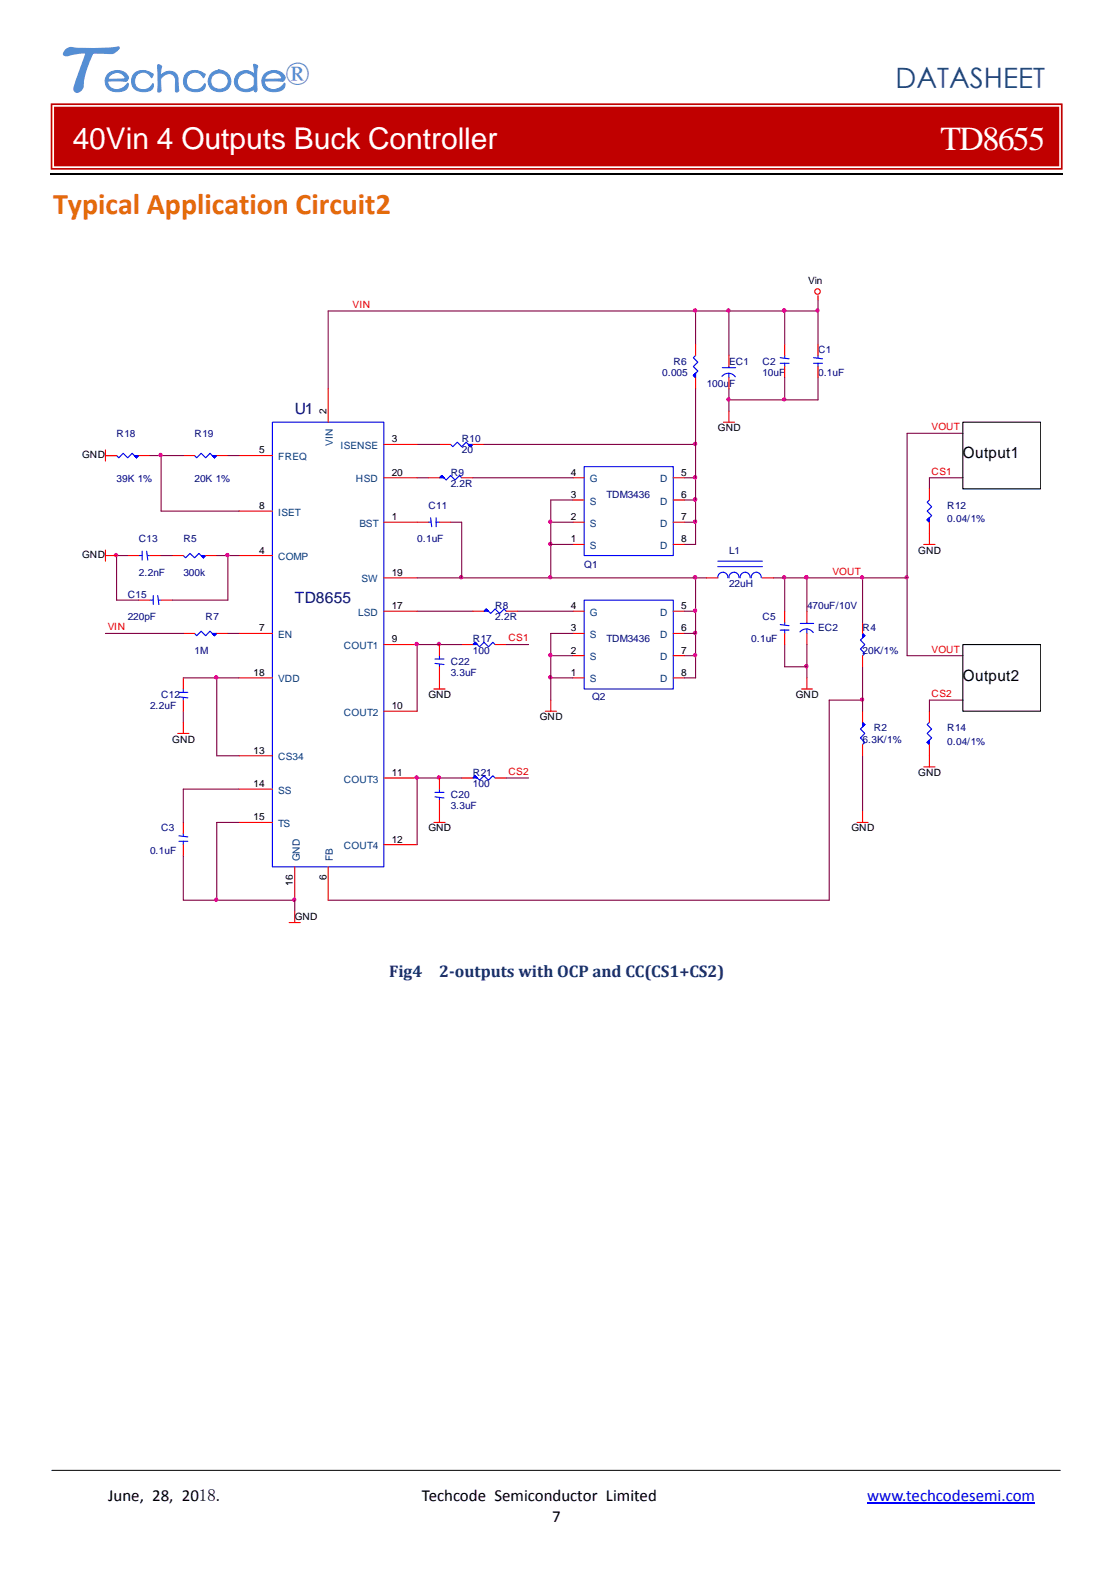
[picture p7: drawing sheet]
<svg xmlns="http://www.w3.org/2000/svg" width="210mm" height="297mm" viewBox="0 0 210 297" stroke-linecap="round" stroke-linejoin="round" font-family="sans-serif">
<path d="M9.5 32.8h191.1" fill="none" stroke="#000" stroke-width=".25"/>
<path d="M163.6 283.5h31.7" fill="none" stroke="#00f" stroke-width=".21"/>
<path d="M7 .3h66.4v18.5h-66.4z" fill="#fff"/>
<g fill="#c00000">
<path d="M10.4 20.3h189.3v10.9h-189.3z"/>
<path d="M9.6 19.5h190.9v12.5h-190.9zM9.9 19.8v11.9h190.3v-11.9zM10.2 20.1h189.6v11.3h-189.6zM11.2 21.1v9.3h187.7v-9.3z"/>
</g>
<path d="M159.4 9.8h40.3v9h-40.3z" fill="#fff"/>
<path d="M19.6 20.7h176" fill="none" stroke="#c00000" stroke-width=".62" stroke-linecap="butt"/>
<path d="M9.8 277.3h190.2" fill="none" stroke="#000" stroke-width=".19"/>
<g fill="none" stroke="#00f" stroke-width=".21">
<path d="M51.4 79.6h21v83.9h-21zM131.2 67l-.4 .5 .9 .8-.9 .8 .9 .9-.9 .8 .4 .4M136.2 71a1.58 1.58 0 0 1 2.5 .1M136.3 69.3h2.5M137.5 70.4v.8M137.5 69.1v.2M147.2 68.5h1.7M147.2 67.5l1.7 .2M148 68.5v.6M148 67v.5M153.5 68.5h1.7M153.5 67.5l1.7 .2"/>
<path d="M154.3 68.5v.6M154.3 67v.5M22 85.9l.4 .4 .8-.8 .9 .8 .8-.8 .9 .8 .4-.4M36.7 85.9l.4 .4 .9-.8 .8 .8 .8-.8 .9 .8 .4-.4M80.8 98.5h.4M81.2 97.7l.2 1.6M82.3 97.7v1.6M82.3 98.5h.6M82.9 90.1l.4-.4 .9 .8 .8-.8 .9 .8 .8-.8 .4 .4M85 83.8l.4 .4 .9-.8 .8 .8 .8-.8 .9 .8 .4-.4M110.2 88h16.8v16.8h-16.8zM175.3 94.3l-.4 .4 .9 .9-.9 .8 .9 .8-.9 .9 .4 .4"/>
<path d="M26.2 104.8h.6M26.8 103.9v1.7M27.7 103.9l.2 1.7M27.9 104.8h.4M28.3 113.2h.6M28.9 112.3v1.7M29.8 112.3l.2 1.7M30 113.2h.4M34.6 104.8l.4 .4 .9-.8 .8 .8 .8-.8 .9 .8 .4-.4M36.7 119.5l.4 .4 .9-.9 .8 .9 .8-.9 .9 .9 .4-.4M91.3 115.3l.4-.4 .9 .8 .8-.8 .9 .8 .8-.8 .4 .4M110.2 113.2h16.8v16.7h-16.8z"/>
<path d="M135.4 106.9h8.4M135.4 105.8h8.4M137.3 109a.94 .94 0 0 0-.9-1.1 .94 .94 0 0 0-1 1.1M139.4 109a.95 .95 0 0 0-.9-1.1 .95 .95 0 0 0-1 1.1M141.5 109a.95 .95 0 0 0-.9-1.1 .95 .95 0 0 0-1 1.1M143.6 109a.95 .95 0 0 0-.9-1.1 .95 .95 0 0 0-1 1.1M147.2 118.8h1.7M147.2 117.8l1.7 .2M148 118.8v.7M148 117.4v.4M150.9 119.2a1.56 1.56 0 0 1 2.5 .1M151 117.6h2.5"/>
<path d="M152.2 118.6v.9M152.2 117.4v.2M162.7 119.5l.5 .4-.9 .8 .9 .9-.9 .8 .9 .8-.5 .5M33.8 130.6h1.6M33.8 131.4l1.6 .2M34.6 129.9v.7M34.6 131.6v.4M82.1 124.3h1.7M82.1 125.1l1.7 .2M82.9 123.7v.6M82.9 125.3v.5M89.2 121.6l.4-.5 .9 .9 .8-.9 .9 .9 .8-.9 .4 .5"/>
<path d="M162.7 136.2l.5 .5-.9 .8 .9 .8-.9 .9 .9 .8-.5 .4M175.3 136.2l-.4 .5 .9 .8-.9 .8 .9 .9-.9 .8 .4 .4M33.8 158.7h1.6M33.8 157.6l1.6 .2M34.6 158.7v.6M34.6 157.2v.4M82.1 149.4h1.7M82.1 150.3l1.7 .2M82.9 148.8v.6M82.9 150.5v.4M89.2 146.7l.4-.4 .9 .9 .8-.9 .9 .9 .8-.9 .4 .4"/>
</g>
<g fill="#00f" stroke="#00f" stroke-width=".21">
<path d="M174.9 140l.4-.4v.8l-.4-.4 .4-.4z" fill-rule="evenodd"/>
<path d="M89.6 146.3l.4 .4h-.8l.4-.4 .4 .4z" fill-rule="evenodd"/>
<path d="M40 119.5h.9l-.4 .4z" fill-rule="evenodd"/>
<path d="M89.6 121.1l.4 .5h-.8l.4-.5 .4 .5z" fill-rule="evenodd"/>
<path d="M40 85.9h.9l-.4 .4z" fill-rule="evenodd"/>
<path d="M88.4 83.8h.8l-.4 .4z" fill-rule="evenodd"/>
<path d="M25.4 85.9h.8l-.4 .4z" fill-rule="evenodd"/>
<path d="M83.3 89.7l.5 .4h-.9l.4-.4 .5 .4z" fill-rule="evenodd"/>
<path d="M38 104.8h.8l-.4 .4z" fill-rule="evenodd"/>
<path d="M91.7 114.9l.5 .4h-.9l.4-.4 .5 .4z" fill-rule="evenodd"/>
<path d="M162.7 119.5l.5 .4-.5 .4 .5-.4-.5 .4z" fill-rule="evenodd"/>
<path d="M162.7 136.2l.5 .5-.5 .4 .5-.4-.5 .4z" fill-rule="evenodd"/>
<path d="M130.8 70.8l.4-.4v.8l-.4-.4 .4-.4z" fill-rule="evenodd"/>
<path d="M174.9 98.1l.4-.4v.8l-.4-.4 .4-.4z" fill-rule="evenodd"/>
</g>
<g fill="none" stroke="#f00" stroke-width=".21">
<path d="M154.3 55.7v.9M61.9 73.3v6.3M131.2 64.9v2.1M131.2 71.2v2.1M136.5 79.6h2.1M137.5 77.5v2.1M137.5 67v2.1M137.5 71.2v2.1M148 64.9v2.1M148 69.1v2.1M154.3 64.9v2.1M154.3 69.1v2.1"/>
<path d="M19.9 85.9h2.1zM19.9 84.9v2.1M26.2 85.9h2.1M34.6 85.9h2.1M40.9 85.9h2.1M45.1 85.9h6.3M45.1 96.4h6.3M72.4 83.8h6.3M72.4 90.1h6.3M72.4 98.5h8.4M80.8 90.1h2.1M82.9 83.8h2.1"/>
<path d="M82.9 98.5h2.1M87.1 90.1h2.1M89.2 83.8h2.1M108.1 90.1h2.1M108.1 98.5h2.1M108.1 94.3h2.1M127 90.1h2.1M127 98.5h2.1M127 94.3h2.1M175.3 98.5v4.2M175.3 92.2v2.1M19.9 104.8h2.1"/>
<path d="M19.9 103.7v2.1M24.1 104.8h2.1M26.2 113.2h2.1M28.3 104.8h2.1M30.4 113.2h2.1M32.5 104.8h2.1M34.6 119.5h2.1M38.8 104.8h2.1M40.9 119.5h2.1M45.1 119.5h6.3M45.1 104.8h6.3M72.4 115.3h6.3"/>
<path d="M72.4 109h6.3M89.2 115.3h2.1M95.5 115.3h2.1M108.1 119.5h2.1M108.1 115.3h2.1M108.1 102.7h2.1M127 119.5h2.1M127 115.3h2.1M127 102.7h2.1M133.3 109h2.1M143.8 109h2.1M148 115.3v2.1"/>
<path d="M148 119.5v2.1M152.2 115.3v2.1M152.2 119.5v2.1M162.7 117.4v2.1M174.3 102.7h2.1M33.5 138.3h2.1M34.6 136.2v2.1M34.6 127.8v2.1M34.6 132v2.1M45.1 127.8h6.3M72.4 121.6h6.3M72.4 134.1h6.3"/>
<path d="M81.9 129.9h2.1M82.9 125.8v4.1M82.9 121.6v2.1M87.1 121.6h2.1M93.4 121.6h2.1M102.9 134.1h2.1M103.9 132v2.1M108.1 127.8h2.1M108.1 123.7h2.1M127 127.8h2.1M127 123.7h2.1M151.2 129.9h2.1"/>
<path d="M152.2 127.8v2.1M162.7 123.7v2.1M162.7 134.1v2.1M175.3 134.1v2.1M34.6 155.1v2.1M34.6 159.3v2.1M45.1 142.5h6.3M45.1 155.1h6.3M45.1 148.8h6.3M72.4 146.7h6.3M72.4 159.3h6.3M81.9 155.1h2.1"/>
<path d="M82.9 150.9v4.2M82.9 146.7v2.1M87.1 146.7h2.1M93.4 146.7h2.1M161.7 155.1h2.1M162.7 153v2.1M162.7 140.4v2.1M174.3 144.6h2.1M175.3 140.4v4.2M54.5 174h2.1M55.6 171.9v2.1M55.6 163.5v6.3"/>
<path d="M61.9 163.5v6.3"/>
<circle cx="154.2" cy="55" r=".52"/>
</g>
<g fill="none" stroke="#800040" stroke-width=".21">
<path d="M131.2 58.7h-69.3v14.6M131.2 58.7v6.2M131.2 58.7h6.3M137.5 58.7v8.3M137.5 58.7h10.5M148 58.7h6.3M148 58.7v6.2M154.3 58.7v6.2M154.3 56.6v2.1M131.2 73.3v10.5M137.5 75.4v2.1M137.5 73.3v2.1"/>
<path d="M137.5 75.4h10.5M148 71.2v4.2M154.3 71.2v4.2h-6.3M19.9 85.9h2.1M28.3 85.9h2.1M30.4 85.9h4.2M30.4 85.9v10.5h14.7M43 85.9h2.1M78.7 90.1h2.1M78.7 83.8h4.2M85 98.5h2.1v10.5M89.2 90.1h18.9"/>
<path d="M91.3 83.8h39.9M103.9 98.5v4.2M103.9 98.5h4.2M108.1 94.3h-4.2v4.2M129.1 94.3h2.1M129.1 90.1h2.1M129.1 98.5h2.1M131.2 98.5v4.2h-2.1M131.2 94.3v4.2M131.2 90.1v4.2M131.2 83.8v6.3M181.7 81.7h-10.6v27.3"/>
<path d="M181.7 90.1h-6.4v2.1M19.9 119.5h14.7M24.1 104.8h-2.1v8.4h4.2M30.4 104.8h2.1M40.9 104.8h2.1M43 119.5h2.1M43 104.8v8.4h-10.5M43 104.8h2.1M78.7 109h8.4M78.7 115.3h10.5M87.1 109h16.8M97.6 115.3h10.5"/>
<path d="M103.9 109h27.3M103.9 102.7v6.3M103.9 102.7h4.2M108.1 119.5h-4.2v4.2M129.1 115.3h2.1M129.1 119.5h2.1M131.2 109v6.3M131.2 119.5v4.2M131.2 115.3v4.2M131.2 109h2.1M145.9 109h2.1M148 109h4.2"/>
<path d="M148 109v6.3M152.2 109h10.5M152.2 109v6.3M162.7 109v8.4M162.7 109h8.4M171.1 109v14.7h10.6M34.6 127.8h6.3M34.6 134.1v2.1M40.9 127.8v14.7h4.2M40.9 127.8h4.2M87.1 121.6h-8.4v12.5M95.5 121.6h4.2"/>
<path d="M103.9 127.8v4.2M103.9 123.7v4.1M103.9 127.8h4.2M103.9 123.7h4.2M129.1 123.7h2.1M131.2 123.7v4.1h-2.1M148 121.6v4.2h4.2M152.2 125.8v2M152.2 121.6v4.2M162.7 132h-6.3v37.8h-94.5M162.7 125.8v6.2M162.7 132v2.1"/>
<path d="M181.7 132h-6.4v2.1M45.1 155.1h-4.2v14.7M45.1 148.8h-10.5v6.3M87.1 146.7h-8.4v12.6M95.5 146.7h4.2M162.7 142.5v10.5M34.6 161.4v8.4h6.3M40.9 169.8h14.7v2.1"/>
</g>
<g fill="#f0f" stroke="#f0f" stroke-width=".21">
<circle cx="82.8" cy="146.6" r=".32"/>
<circle cx="162.6" cy="131.9" r=".31"/>
<circle cx="171" cy="108.9" r=".31"/>
<circle cx="103.8" cy="127.7" r=".31"/>
<circle cx="82.8" cy="121.5" r=".32"/>
<circle cx="87" cy="108.9" r=".31"/>
<circle cx="103.8" cy="108.9" r=".31"/>
<circle cx="103.8" cy="102.6" r=".31"/>
<circle cx="152.1" cy="125.6" r=".32"/>
<circle cx="147.9" cy="108.9" r=".31"/>
<circle cx="131.1" cy="94.2" r=".32"/>
<circle cx="131.1" cy="98.4" r=".32"/>
<circle cx="131.1" cy="108.9" r=".31"/>
<circle cx="131.1" cy="83.7" r=".32"/>
<circle cx="21.9" cy="104.7" r=".31"/>
<circle cx="131.1" cy="123.5" r=".32"/>
<circle cx="131.1" cy="119.4" r=".32"/>
<circle cx="131.1" cy="115.2" r=".32"/>
<circle cx="131.1" cy="90" r=".32"/>
<circle cx="103.8" cy="98.4" r=".31"/>
<circle cx="42.9" cy="104.7" r=".31"/>
<circle cx="103.8" cy="123.5" r=".31"/>
<circle cx="147.9" cy="75.3" r=".31"/>
<circle cx="137.4" cy="75.3" r=".31"/>
<circle cx="78.6" cy="146.6" r=".31"/>
<circle cx="162.6" cy="108.9" r=".31"/>
<circle cx="152.1" cy="108.9" r=".31"/>
<circle cx="137.4" cy="58.5" r=".31"/>
<circle cx="131.1" cy="58.5" r=".32"/>
<circle cx="154.2" cy="58.5" r=".31"/>
<circle cx="147.9" cy="58.5" r=".32"/>
<circle cx="78.6" cy="121.5" r=".31"/>
<circle cx="55.5" cy="169.7" r=".31"/>
<circle cx="40.8" cy="169.7" r=".31"/>
<circle cx="40.8" cy="127.7" r=".32"/>
<circle cx="30.3" cy="85.8" r=".32"/>
</g>
<path d="M181.7 79.6h14.6v12.6h-14.6zM181.7 121.6h14.6v12.5h-14.6z" fill="none" stroke="#000" stroke-width=".21"/>
<text font-size="15.7" fill="#548ed4" x="9.6" y="17.3">T</text>
<text font-size="9.2" fill="#548ed4" x="19.6" y="17.3">echcode®</text>
<text font-size="6.3" fill="#fff" x="177.4" y="28.3">TD8655</text>
<text font-size="5.7" fill="#fff" x="13.7" y="28.1">40Vin 4 Outputs Buck Controller</text>
<text font-size="5.7" fill="#e36c0a" x="10" y="40.3">Typical Application Circuit2</text>
<text font-size="5.3" fill="#1f497c" x="169" y="16.5">DATASHEET</text>
<g font-size="3.2" fill="#17365d">
<text x="73.4" y="184.3">Fig4</text>
<text x="82.9" y="184.3">2‐outputs with OCP and CC(CS1+CS2)</text>
</g>
<g font-size="3.2">
<text x="20.4" y="283">June, 28, 2018.</text>
<text x="79.6" y="283">Techcode Semiconductor Limited</text>
<text x="104.2" y="287">7</text>
</g>
<text font-size="3.2" fill="#00f" x="163.6" y="283">www.techcodesemi.com</text>
<g font-size="2.9" fill="#000080">
<text x="55.6" y="78.1">U1</text>
<text x="55.6" y="113.7">TD8655</text>
</g>
<g font-size="2.9">
<text x="181.7" y="86.5">Output1</text>
<text x="181.7" y="128.4">Output2</text>
</g>
<g font-size="1.9">
<text x="152.5" y="53.6">Vin</text>
<text x="61.6" y="78.2" transform="rotate(-90 61.6 78.2)">2</text>
<text x="73.9" y="83.4">3</text>
<text x="135.4" y="81.3">GND</text>
<text x="15.5" y="86.4">GND</text>
<text x="48.9" y="85.5">5</text>
<text x="73.9" y="89.7">20</text>
<text x="107.7" y="89.7">4</text>
<text x="128.5" y="89.7">5</text>
<text x="107.7" y="93.9">3</text>
<text x="128.5" y="93.9">6</text>
<text x="48.9" y="96">8</text>
<text x="73.9" y="98.1">1</text>
<text x="107.7" y="98.1">2</text>
<text x="128.5" y="98.1">7</text>
<text x="15.5" y="105.2">GND</text>
<text x="48.9" y="104.4">4</text>
<text x="107.7" y="102.3">1</text>
<text x="128.5" y="102.3">8</text>
<text x="173.2" y="104.4">GND</text>
<text x="73.9" y="108.6">19</text>
<text x="48.9" y="119.1">7</text>
<text x="73.9" y="114.9">17</text>
<text x="107.7" y="119.1">3</text>
<text x="107.7" y="114.9">4</text>
<text x="128.5" y="114.9">5</text>
<text x="128.5" y="119.1">6</text>
<text x="73.9" y="121.2">9</text>
<text x="107.7" y="123.3">2</text>
<text x="128.5" y="123.3">7</text>
<text x="47.8" y="127.5">18</text>
<text x="80.8" y="131.7">GND</text>
<text x="107.7" y="127.5">1</text>
<text x="128.5" y="127.5">8</text>
<text x="150.1" y="131.7">GND</text>
<text x="73.9" y="133.8">10</text>
<text x="101.8" y="135.8">GND</text>
<text x="32.5" y="140">GND</text>
<text x="47.8" y="142.1">13</text>
<text x="47.8" y="148.4">14</text>
<text x="73.9" y="146.3">11</text>
<text x="173.2" y="146.3">GND</text>
<text x="47.8" y="154.7">15</text>
<text x="73.9" y="158.9">12</text>
<text x="80.8" y="156.8">GND</text>
<text x="160.7" y="156.8">GND</text>
<text x="55.3" y="167.1" transform="rotate(-90 55.3 167.1)">16</text>
<text x="61.6" y="166" transform="rotate(-90 61.6 166)">6</text>
<text x="55.6" y="173.6">GND</text>
</g>
<g font-size="1.9" fill="#f00">
<text x="66.5" y="58.1">VIN</text>
<text x="175.8" y="81.1">VOUT</text>
<text x="175.8" y="89.5">CS1</text>
<text x="157.1" y="108.4">VOUT</text>
<text x="20.3" y="118.9">VIN</text>
<text x="95.9" y="120.9">CS1</text>
<text x="175.8" y="123.1">VOUT</text>
<text x="175.8" y="131.4">CS2</text>
<text x="95.9" y="146.1">CS2</text>
</g>
<g font-size="1.9" fill="#000080">
<text x="124.9" y="70.8">0.005</text>
<text x="127" y="68.7">R6</text>
<text x="137.5" y="68.7">EC1</text>
<text x="143.8" y="70.8">10uF</text>
<text x="143.8" y="68.7">C2</text>
<text x="154.3" y="70.8">0.1uF</text>
<text x="154.3" y="66.7">C1</text>
<text x="133.3" y="72.9">100uF</text>
<text x="22" y="82.4">R18</text>
<text x="36.7" y="82.4">R19</text>
<text x="87.1" y="83.4">R10</text>
<text x="85" y="89.7">R9</text>
<text x="87.1" y="85.5">20</text>
<text x="22" y="91">39K 1%</text>
<text x="36.7" y="91">20K 1%</text>
<text x="85" y="91.8">2.2R</text>
<text x="114.4" y="93.9">TDM3436</text>
<text x="80.8" y="96">C11</text>
<text x="178.7" y="96">R12</text>
<text x="178.7" y="98.5">0.04/1%</text>
<text x="26.2" y="102.3">C13</text>
<text x="34.6" y="102.3">R5</text>
<text x="78.7" y="102.3">0.1uF</text>
<text x="110.2" y="107.1">Q1</text>
<text x="137.5" y="104.4">L1</text>
<text x="24.1" y="112.8">C15</text>
<text x="26.2" y="108.6">2.2nF</text>
<text x="34.6" y="108.6">300k</text>
<text x="137.5" y="110.7">22uH</text>
<text x="24.1" y="117">220pF</text>
<text x="38.8" y="117">R7</text>
<text x="93.4" y="114.9">R8</text>
<text x="93.4" y="117">2.2R</text>
<text x="143.8" y="117">C5</text>
<text x="152.3" y="114.9">470uF/10V</text>
<text x="154.3" y="119.1">EC2</text>
<text x="162.8" y="119.1">R4</text>
<text x="36.7" y="123.3">1M</text>
<text x="85" y="125.3">C22</text>
<text x="89.2" y="121.2">R17</text>
<text x="89.2" y="123.3">100</text>
<text x="114.4" y="121.2">TDM3436</text>
<text x="141.7" y="121.2">0.1uF</text>
<text x="162.8" y="123.3">20K/1%</text>
<text x="30.4" y="131.7">C12</text>
<text x="85" y="127.5">3.3uF</text>
<text x="28.3" y="133.8">2.2uF</text>
<text x="111.7" y="132.1">Q2</text>
<text x="164.8" y="137.9">R2</text>
<text x="178.7" y="137.9">R14</text>
<text x="162.8" y="140">6.3K/1%</text>
<text x="178.7" y="140.5">0.04/1%</text>
<text x="89.2" y="146.3">R21</text>
<text x="89.2" y="148.4">100</text>
<text x="85" y="152.6">3.3uF</text>
<text x="85" y="150.5">C20</text>
<text x="28.3" y="161">0.1uF</text>
<text x="30.4" y="156.8">C3</text>
</g>
<g font-size="1.9" fill="#004080">
<text x="52.5" y="86.8">FREQ</text>
<text x="62.8" y="84" transform="rotate(-90 62.8 84)">VIN</text>
<text x="64.2" y="84.7">ISENSE</text>
<text x="67.2" y="91">HSD</text>
<text x="111.3" y="95.2">S</text>
<text x="111.3" y="91">G</text>
<text x="124.5" y="91">D</text>
<text x="124.5" y="95.2">D</text>
<text x="52.5" y="97.3">ISET</text>
<text x="67.8" y="99.4">BST</text>
<text x="111.3" y="99.4">S</text>
<text x="124.5" y="99.4">D</text>
<text x="52.5" y="105.6">COMP</text>
<text x="111.3" y="103.5">S</text>
<text x="124.5" y="103.5">D</text>
<text x="68.2" y="109.8">SW</text>
<text x="67.6" y="116.1">LSD</text>
<text x="111.3" y="116.1">G</text>
<text x="124.5" y="116.1">D</text>
<text x="52.5" y="120.3">EN</text>
<text x="64.9" y="122.4">COUT1</text>
<text x="111.3" y="124.5">S</text>
<text x="111.3" y="120.3">S</text>
<text x="124.5" y="120.3">D</text>
<text x="124.5" y="124.5">D</text>
<text x="52.5" y="128.7">VDD</text>
<text x="111.3" y="128.7">S</text>
<text x="124.5" y="128.7">D</text>
<text x="64.9" y="135">COUT2</text>
<text x="52.5" y="143.4">CS34</text>
<text x="52.5" y="149.7">SS</text>
<text x="64.9" y="147.6">COUT3</text>
<text x="52.5" y="156">TS</text>
<text x="64.9" y="160.2">COUT4</text>
<text x="56.5" y="162.5" transform="rotate(-90 56.5 162.5)">GND</text>
<text x="62.8" y="162.5" transform="rotate(-90 62.8 162.5)">FB</text>
</g>
</svg>
